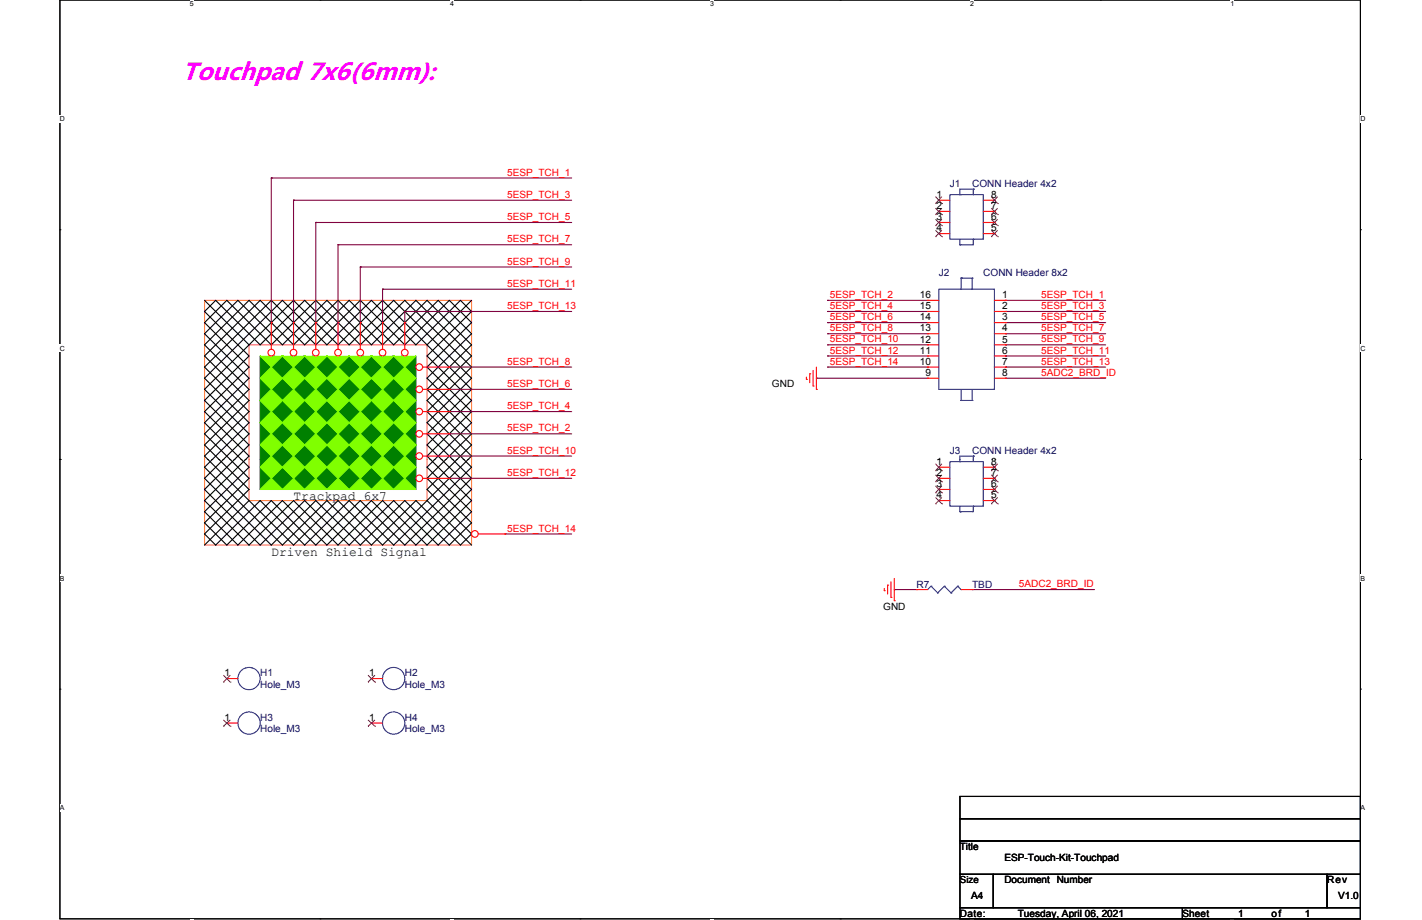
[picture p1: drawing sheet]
<svg xmlns="http://www.w3.org/2000/svg" width="864mm" height="559mm" viewBox="0 0 864 559" stroke-linecap="round" stroke-linejoin="round" font-family="sans-serif">
<path d="M36 279v-279h790v279" fill="none" stroke="#000" stroke-width=".67"/>
<path d="M115 0h3v5h-3z" fill="#fff"/>
<circle cx="194" cy="0" r=".3" fill="#000"/>
<path d="M273 0h3v5h-3z" fill="#fff"/>
<circle cx="352" cy="0" r=".3" fill="#000"/>
<path d="M431 0h3v5h-3z" fill="#fff"/>
<circle cx="510" cy="0" r=".3" fill="#000"/>
<path d="M589 0h3v5h-3z" fill="#fff"/>
<circle cx="668" cy="0" r=".3" fill="#000"/>
<g fill="#fff">
<path d="M747 0h3v5h-3z"/>
<path d="M36 70h3v4h-3z"/>
<path d="M826 70h3v4h-3z"/>
<path d="M36 209h3v5h-3z"/>
<path d="M826 209h3v5h-3z"/>
</g>
<g fill="#000">
<circle cx="36" cy="140" r=".3"/>
<circle cx="826" cy="140" r=".3"/>
<circle cx="36" cy="279" r=".3"/>
<circle cx="826" cy="279" r=".3"/>
</g>
<g fill="#008000" stroke="#008000" stroke-width=".67">
<path d="M158 216l7 7-7 7z"/>
<path d="M246 223l7-7v14z"/>
<path d="M158 230l7 6-7 7z"/>
<path d="M246 236l7-6v13z"/>
<path d="M158 243l7 7-7 7z"/>
<path d="M246 250l7-7v14z"/>
<path d="M158 257l7 7-7 6z"/>
<path d="M246 264l7-7v13z"/>
<path d="M158 270l7 7-7 2z"/>
<path d="M246 277l7-7v9z"/>
<path d="M165 223l7-7 6 7-6 7z" fill-rule="evenodd"/>
<path d="M178 223l7-7 7 7-7 7z" fill-rule="evenodd"/>
<path d="M192 223l7-7 6 7-6 7z" fill-rule="evenodd"/>
<path d="M205 223l7-7 7 7-7 7z" fill-rule="evenodd"/>
<path d="M219 223l7-7 6 7-6 7z" fill-rule="evenodd"/>
<path d="M232 223l7-7 7 7-7 7z" fill-rule="evenodd"/>
<path d="M165 236l7-6 6 6-6 7z" fill-rule="evenodd"/>
<path d="M178 236l7-6 7 6-7 7z" fill-rule="evenodd"/>
<path d="M205 236l7-6 7 6-7 7z" fill-rule="evenodd"/>
<path d="M219 236l7-6 6 6-6 7z" fill-rule="evenodd"/>
<path d="M232 236l7-6 7 6-7 7z" fill-rule="evenodd"/>
<path d="M192 236l7-6 6 6-6 7z" fill-rule="evenodd"/>
<path d="M172 243l6 7-6 7-7-7z" fill-rule="evenodd"/>
<path d="M178 250l7-7 7 7-7 7z" fill-rule="evenodd"/>
<path d="M212 243l7 7-7 7-7-7z" fill-rule="evenodd"/>
<path d="M226 243l6 7-6 7-7-7z" fill-rule="evenodd"/>
<path d="M239 243l7 7-7 7-7-7z" fill-rule="evenodd"/>
<path d="M192 250l7-7 6 7-6 7z" fill-rule="evenodd"/>
<path d="M172 257l6 7-6 6-7-6z" fill-rule="evenodd"/>
<path d="M178 264l7-7 7 7-7 6z" fill-rule="evenodd"/>
<path d="M212 257l7 7-7 6-7-6z" fill-rule="evenodd"/>
<path d="M226 257l6 7-6 6-7-6z" fill-rule="evenodd"/>
<path d="M239 257l7 7-7 6-7-6z" fill-rule="evenodd"/>
<path d="M199 257l6 7-6 6-7-6z" fill-rule="evenodd"/>
<path d="M165 277l7-7 6 7-6 2z" fill-rule="evenodd"/>
<path d="M178 277l7-7 7 7-7 2z" fill-rule="evenodd"/>
<path d="M205 277l7-7 7 7-7 2z" fill-rule="evenodd"/>
<path d="M219 277l7-7 6 7-6 2z" fill-rule="evenodd"/>
<path d="M232 277l7-7 7 7-7 2z" fill-rule="evenodd"/>
<path d="M192 277l7-7 6 7-6 2z" fill-rule="evenodd"/>
</g>
<g fill="#80ff00" stroke="#80ff00" stroke-width=".67">
<path d="M158 279l7-2 7 2z" fill-rule="evenodd"/>
<path d="M158 270l7-6 7 6-7 7z" fill-rule="evenodd"/>
<path d="M158 257l7-7 7 7-7 7z" fill-rule="evenodd"/>
<path d="M158 243l7-7 7 7-7 7z" fill-rule="evenodd"/>
<path d="M158 230l7-7 7 7-7 6z" fill-rule="evenodd"/>
<path d="M158 216h14l-7 7z" fill-rule="evenodd"/>
<path d="M172 279l6-2 7 2z" fill-rule="evenodd"/>
<path d="M178 264l7 6-7 7-6-7z" fill-rule="evenodd"/>
<path d="M172 257l6-7 7 7-7 7z" fill-rule="evenodd"/>
<path d="M172 243l6-7 7 7-7 7z" fill-rule="evenodd"/>
<path d="M178 223l7 7-7 6-6-6z" fill-rule="evenodd"/>
<path d="M172 216h13l-7 7z" fill-rule="evenodd"/>
<path d="M185 279l7-2 7 2z" fill-rule="evenodd"/>
<path d="M185 270l7-6 7 6-7 7z" fill-rule="evenodd"/>
<path d="M185 257l7-7 7 7-7 7z" fill-rule="evenodd"/>
<path d="M185 243l7-7 7 7-7 7z" fill-rule="evenodd"/>
<path d="M192 223l7 7-7 6-7-6z" fill-rule="evenodd"/>
<path d="M185 216h14l-7 7z" fill-rule="evenodd"/>
<path d="M199 279l6-2 7 2z" fill-rule="evenodd"/>
<path d="M205 264l7 6-7 7-6-7z" fill-rule="evenodd"/>
<path d="M199 257l6-7 7 7-7 7z" fill-rule="evenodd"/>
<path d="M199 243l6-7 7 7-7 7z" fill-rule="evenodd"/>
<path d="M205 223l7 7-7 6-6-6z" fill-rule="evenodd"/>
<path d="M199 216h13l-7 7z" fill-rule="evenodd"/>
<path d="M212 279l7-2 7 2z" fill-rule="evenodd"/>
<path d="M212 270l7-6 7 6-7 7z" fill-rule="evenodd"/>
<path d="M212 257l7-7 7 7-7 7z" fill-rule="evenodd"/>
<path d="M212 243l7-7 7 7-7 7z" fill-rule="evenodd"/>
<path d="M212 230l7-7 7 7-7 6z" fill-rule="evenodd"/>
<path d="M212 216h14l-7 7z" fill-rule="evenodd"/>
<path d="M226 279l6-2 7 2z" fill-rule="evenodd"/>
<path d="M226 270l6-6 7 6-7 7z" fill-rule="evenodd"/>
<path d="M226 257l6-7 7 7-7 7z" fill-rule="evenodd"/>
<path d="M226 243l6-7 7 7-7 7z" fill-rule="evenodd"/>
<path d="M226 230l6-7 7 7-7 6z" fill-rule="evenodd"/>
<path d="M226 216h13l-7 7z" fill-rule="evenodd"/>
<path d="M239 279l7-2 7 2z" fill-rule="evenodd"/>
<path d="M246 264l7 6-7 7-7-7z" fill-rule="evenodd"/>
<path d="M239 257l7-7 7 7-7 7z" fill-rule="evenodd"/>
<path d="M246 236l7 7-7 7-7-7z" fill-rule="evenodd"/>
<path d="M246 223l7 7-7 6-7-6z" fill-rule="evenodd"/>
<path d="M239 216h14l-7 7z" fill-rule="evenodd"/>
</g>
<path d="M124 279v-97h162v97M151 279v-70h108v70" fill="none" stroke="#ff8040" stroke-width=".67"/>
<path d="M124 182l27 27M286 182l-27 27M127 279l-3-2 27-27-27-27 41-41 27 27 27-27 27 27 27-27 13 14-27 27 27 27-27 27 3 2M129 279l22-22-27-27 48-48 27 27 27-27 27 27 27-27 6 7-27 27 27 27-27 27 10 9M133 279l-9-9 27-27-27-27 34-34 27 27 27-27 27 27 27-27 20 21-27 27 27 27-22 22M135 279l16-15-27-28 54-54 27 27 27-27 54 54-27 28 16 15M140 279l-16-15 27-28-27-27 27-27 27 27 27-27 27 27 27-27 27 27-27 27 27 28-16 15M142 279l9-9-27-27 27-27-27-27 7-7 27 27 27-27 27 27 27-27 47 48-27 27 23 22M147 279l-23-22 27-27-27-27 20-21 28 27 27-27 27 27 27-27 33 34-27 27 27 27-9 9M149 279l2-2-27-27 27-27-27-27 14-14 27 27 27-27 27 27 27-27 40 41-27 27 27 27-2 2" fill="none" stroke="#000" stroke-width=".67"/>
<path d="M503 223h60" fill="none" stroke="#800040" stroke-width=".67"/>
<circle cx="503" cy="223" r=".3" fill="#800040"/>
<path d="M611 223h60" fill="none" stroke="#800040" stroke-width=".67"/>
<circle cx="611" cy="223" r=".3" fill="#800040"/>
<path d="M611 216h60" fill="none" stroke="#800040" stroke-width=".67"/>
<circle cx="611" cy="216" r=".3" fill="#800040"/>
<path d="M611 209h60" fill="none" stroke="#800040" stroke-width=".67"/>
<circle cx="611" cy="209" r=".3" fill="#800040"/>
<path d="M611 203h60" fill="none" stroke="#800040" stroke-width=".67"/>
<circle cx="611" cy="203" r=".3" fill="#800040"/>
<path d="M611 196h60" fill="none" stroke="#800040" stroke-width=".67"/>
<circle cx="611" cy="196" r=".3" fill="#800040"/>
<path d="M611 189h60" fill="none" stroke="#800040" stroke-width=".67"/>
<circle cx="611" cy="189" r=".3" fill="#800040"/>
<path d="M611 182h60" fill="none" stroke="#800040" stroke-width=".67"/>
<circle cx="611" cy="182" r=".3" fill="#800040"/>
<path d="M503 182h60" fill="none" stroke="#800040" stroke-width=".67"/>
<circle cx="503" cy="182" r=".3" fill="#800040"/>
<path d="M503 189h60" fill="none" stroke="#800040" stroke-width=".67"/>
<circle cx="503" cy="189" r=".3" fill="#800040"/>
<path d="M503 196h60" fill="none" stroke="#800040" stroke-width=".67"/>
<circle cx="503" cy="196" r=".3" fill="#800040"/>
<path d="M503 203h60" fill="none" stroke="#800040" stroke-width=".67"/>
<circle cx="503" cy="203" r=".3" fill="#800040"/>
<path d="M503 209h60" fill="none" stroke="#800040" stroke-width=".67"/>
<circle cx="503" cy="209" r=".3" fill="#800040"/>
<path d="M503 216h60" fill="none" stroke="#800040" stroke-width=".67"/>
<circle cx="503" cy="216" r=".3" fill="#800040"/>
<path d="M496 230h67" fill="none" stroke="#800040" stroke-width=".67"/>
<circle cx="496" cy="230" r=".3" fill="#800040"/>
<path d="M611 230h60" fill="none" stroke="#800040" stroke-width=".67"/>
<circle cx="611" cy="230" r=".3" fill="#800040"/>
<path d="M246 189v7" fill="none" stroke="#800040" stroke-width=".67"/>
<circle cx="246" cy="189" r=".3" fill="#800040"/>
<path d="M232 176v20" fill="none" stroke="#800040" stroke-width=".67"/>
<circle cx="232" cy="176" r=".3" fill="#800040"/>
<path d="M219 162v34" fill="none" stroke="#800040" stroke-width=".67"/>
<circle cx="219" cy="162" r=".3" fill="#800040"/>
<path d="M219 162h128" fill="none" stroke="#800040" stroke-width=".67"/>
<circle cx="219" cy="162" r=".3" fill="#800040"/>
<path d="M205 149v47" fill="none" stroke="#800040" stroke-width=".67"/>
<circle cx="205" cy="149" r=".3" fill="#800040"/>
<path d="M205 149h142" fill="none" stroke="#800040" stroke-width=".67"/>
<circle cx="205" cy="149" r=".3" fill="#800040"/>
<path d="M192 135v61" fill="none" stroke="#800040" stroke-width=".67"/>
<circle cx="192" cy="135" r=".3" fill="#800040"/>
<path d="M192 135h155" fill="none" stroke="#800040" stroke-width=".67"/>
<circle cx="192" cy="135" r=".3" fill="#800040"/>
<path d="M178 122v74" fill="none" stroke="#800040" stroke-width=".67"/>
<circle cx="178" cy="122" r=".3" fill="#800040"/>
<path d="M165 108v88" fill="none" stroke="#800040" stroke-width=".67"/>
<circle cx="165" cy="108" r=".3" fill="#800040"/>
<path d="M273 264h74" fill="none" stroke="#800040" stroke-width=".67"/>
<circle cx="273" cy="264" r=".3" fill="#800040"/>
<path d="M273 250h74" fill="none" stroke="#800040" stroke-width=".67"/>
<circle cx="273" cy="250" r=".3" fill="#800040"/>
<path d="M273 236h74" fill="none" stroke="#800040" stroke-width=".67"/>
<circle cx="273" cy="236" r=".3" fill="#800040"/>
<path d="M273 223h74" fill="none" stroke="#800040" stroke-width=".67"/>
<circle cx="273" cy="223" r=".3" fill="#800040"/>
<path d="M273 277h74" fill="none" stroke="#800040" stroke-width=".67"/>
<circle cx="273" cy="277" r=".3" fill="#800040"/>
<path d="M246 189h101" fill="none" stroke="#800040" stroke-width=".67"/>
<circle cx="246" cy="189" r=".3" fill="#800040"/>
<path d="M232 176h115" fill="none" stroke="#800040" stroke-width=".67"/>
<circle cx="232" cy="176" r=".3" fill="#800040"/>
<path d="M178 122h169" fill="none" stroke="#800040" stroke-width=".67"/>
<circle cx="178" cy="122" r=".3" fill="#800040"/>
<path d="M165 108h182" fill="none" stroke="#800040" stroke-width=".67"/>
<circle cx="165" cy="108" r=".3" fill="#800040"/>
<path d="M496 223v13" fill="none" stroke="#f00" stroke-width=".67"/>
<circle cx="496" cy="236" r=".3" fill="#f00"/>
<path d="M494 225v9" fill="none" stroke="#f00" stroke-width=".67"/>
<circle cx="494" cy="234" r=".3" fill="#f00"/>
<path d="M492 227v5" fill="none" stroke="#f00" stroke-width=".67"/>
<circle cx="492" cy="227" r=".3" fill="#f00"/>
<path d="M490 229v1" fill="none" stroke="#f00" stroke-width=".67"/>
<circle cx="490" cy="230" r=".3" fill="#f00"/>
<circle cx="192" cy="214" r="2" fill="#fff" stroke="#f00" stroke-width=".67"/>
<path d="M192 196v16" fill="none" stroke="#f00" stroke-width=".67"/>
<circle cx="192" cy="196" r=".3" fill="#f00"/>
<circle cx="255" cy="223" r="2" fill="#fff" stroke="#f00" stroke-width=".67"/>
<path d="M257 223h16" fill="none" stroke="#f00" stroke-width=".67"/>
<circle cx="273" cy="223" r=".3" fill="#f00"/>
<circle cx="219" cy="214" r="2" fill="#fff" stroke="#f00" stroke-width=".67"/>
<path d="M219 196v16" fill="none" stroke="#f00" stroke-width=".67"/>
<circle cx="219" cy="196" r=".3" fill="#f00"/>
<path d="M570 176h34v60h-34zM590 169v7" fill="none" stroke="#00f" stroke-width=".67"/>
<circle cx="590" cy="169" r=".3" fill="#00f"/>
<path d="M584 169h6" fill="none" stroke="#00f" stroke-width=".67"/>
<circle cx="584" cy="169" r=".3" fill="#00f"/>
<path d="M584 169v7" fill="none" stroke="#00f" stroke-width=".67"/>
<circle cx="584" cy="169" r=".3" fill="#00f"/>
<path d="M590 236v7" fill="none" stroke="#00f" stroke-width=".67"/>
<circle cx="590" cy="243" r=".3" fill="#00f"/>
<path d="M584 243h6" fill="none" stroke="#00f" stroke-width=".67"/>
<circle cx="584" cy="243" r=".3" fill="#00f"/>
<path d="M584 236v7" fill="none" stroke="#00f" stroke-width=".67"/>
<circle cx="584" cy="243" r=".3" fill="#00f"/>
<path d="M604 182h7" fill="none" stroke="#f00" stroke-width=".67"/>
<circle cx="611" cy="182" r=".3" fill="#f00"/>
<path d="M604 189h7" fill="none" stroke="#f00" stroke-width=".67"/>
<circle cx="611" cy="189" r=".3" fill="#f00"/>
<path d="M604 196h7" fill="none" stroke="#f00" stroke-width=".67"/>
<circle cx="611" cy="196" r=".3" fill="#f00"/>
<path d="M604 203h7" fill="none" stroke="#f00" stroke-width=".67"/>
<circle cx="611" cy="203" r=".3" fill="#f00"/>
<path d="M604 209h7" fill="none" stroke="#f00" stroke-width=".67"/>
<circle cx="611" cy="209" r=".3" fill="#f00"/>
<path d="M604 216h7" fill="none" stroke="#f00" stroke-width=".67"/>
<circle cx="611" cy="216" r=".3" fill="#f00"/>
<path d="M604 223h7" fill="none" stroke="#f00" stroke-width=".67"/>
<circle cx="611" cy="223" r=".3" fill="#f00"/>
<path d="M604 230h7" fill="none" stroke="#f00" stroke-width=".67"/>
<circle cx="611" cy="230" r=".3" fill="#f00"/>
<path d="M563 230h7" fill="none" stroke="#f00" stroke-width=".67"/>
<circle cx="563" cy="230" r=".3" fill="#f00"/>
<path d="M563 223h7" fill="none" stroke="#f00" stroke-width=".67"/>
<circle cx="563" cy="223" r=".3" fill="#f00"/>
<path d="M563 216h7" fill="none" stroke="#f00" stroke-width=".67"/>
<circle cx="563" cy="216" r=".3" fill="#f00"/>
<path d="M563 209h7" fill="none" stroke="#f00" stroke-width=".67"/>
<circle cx="563" cy="209" r=".3" fill="#f00"/>
<path d="M563 203h7" fill="none" stroke="#f00" stroke-width=".67"/>
<circle cx="563" cy="203" r=".3" fill="#f00"/>
<path d="M563 196h7" fill="none" stroke="#f00" stroke-width=".67"/>
<circle cx="563" cy="196" r=".3" fill="#f00"/>
<path d="M563 189h7" fill="none" stroke="#f00" stroke-width=".67"/>
<circle cx="563" cy="189" r=".3" fill="#f00"/>
<path d="M563 182h7" fill="none" stroke="#f00" stroke-width=".67"/>
<circle cx="563" cy="182" r=".3" fill="#f00"/>
<circle cx="178" cy="214" r="2" fill="#fff" stroke="#f00" stroke-width=".67"/>
<path d="M178 196v16" fill="none" stroke="#f00" stroke-width=".67"/>
<circle cx="178" cy="196" r=".3" fill="#f00"/>
<circle cx="246" cy="214" r="2" fill="#fff" stroke="#f00" stroke-width=".67"/>
<path d="M246 196v16" fill="none" stroke="#f00" stroke-width=".67"/>
<circle cx="246" cy="196" r=".3" fill="#f00"/>
<circle cx="255" cy="264" r="2" fill="#fff" stroke="#f00" stroke-width=".67"/>
<path d="M257 264h16" fill="none" stroke="#f00" stroke-width=".67"/>
<circle cx="273" cy="264" r=".3" fill="#f00"/>
<path d="M577 118h20v27h-20zM583 115v3" fill="none" stroke="#00f" stroke-width=".67"/>
<circle cx="583" cy="118" r=".3" fill="#00f"/>
<path d="M591 115v3" fill="none" stroke="#00f" stroke-width=".67"/>
<circle cx="591" cy="115" r=".3" fill="#00f"/>
<path d="M583 115h8" fill="none" stroke="#00f" stroke-width=".67"/>
<circle cx="591" cy="115" r=".3" fill="#00f"/>
<path d="M591 145v4" fill="none" stroke="#00f" stroke-width=".67"/>
<circle cx="591" cy="145" r=".3" fill="#00f"/>
<path d="M583 145v4" fill="none" stroke="#00f" stroke-width=".67"/>
<circle cx="583" cy="149" r=".3" fill="#00f"/>
<path d="M583 149h8" fill="none" stroke="#00f" stroke-width=".67"/>
<circle cx="583" cy="149" r=".3" fill="#00f"/>
<path d="M570 122h7" fill="none" stroke="#f00" stroke-width=".67"/>
<circle cx="570" cy="122" r=".3" fill="#f00"/>
<path d="M568 119l4 5M572 119l-4 5M568 124h.1M572 124h.1" fill="none" stroke="#804000" stroke-width=".61"/>
<path d="M570 128h7" fill="none" stroke="#f00" stroke-width=".67"/>
<circle cx="570" cy="128" r=".3" fill="#f00"/>
<path d="M568 130h.1M568 126l4 4M572 130h.1M572 126l-4 4" fill="none" stroke="#804000" stroke-width=".61"/>
<path d="M570 135h7" fill="none" stroke="#f00" stroke-width=".67"/>
<circle cx="570" cy="135" r=".3" fill="#f00"/>
<path d="M568 137h.1M568 133l4 4M572 137h.1M572 133l-4 4" fill="none" stroke="#804000" stroke-width=".61"/>
<path d="M570 142h7" fill="none" stroke="#f00" stroke-width=".67"/>
<circle cx="570" cy="142" r=".3" fill="#f00"/>
<path d="M568 140l4 4M572 140l-4 4M568 144h.1M572 144h.1" fill="none" stroke="#804000" stroke-width=".61"/>
<path d="M597 142h7" fill="none" stroke="#f00" stroke-width=".67"/>
<circle cx="604" cy="142" r=".3" fill="#f00"/>
<path d="M602 140l4 4M606 140l-4 4M602 144h.1M606 144h.1" fill="none" stroke="#804000" stroke-width=".61"/>
<path d="M597 135h7" fill="none" stroke="#f00" stroke-width=".67"/>
<circle cx="604" cy="135" r=".3" fill="#f00"/>
<path d="M602 137h.1M602 133l4 4M606 137h.1M606 133l-4 4" fill="none" stroke="#804000" stroke-width=".61"/>
<path d="M597 122h7" fill="none" stroke="#f00" stroke-width=".67"/>
<circle cx="604" cy="122" r=".3" fill="#f00"/>
<path d="M602 119l4 5M606 119l-4 5M602 124h.1M606 124h.1" fill="none" stroke="#804000" stroke-width=".61"/>
<path d="M597 128h7" fill="none" stroke="#f00" stroke-width=".67"/>
<circle cx="604" cy="128" r=".3" fill="#f00"/>
<path d="M602 130h.1M602 126l4 4M606 130h.1M606 126l-4 4" fill="none" stroke="#804000" stroke-width=".61"/>
<circle cx="205" cy="214" r="2" fill="#fff" stroke="#f00" stroke-width=".67"/>
<path d="M205 196v16" fill="none" stroke="#f00" stroke-width=".67"/>
<circle cx="205" cy="196" r=".3" fill="#f00"/>
<circle cx="255" cy="250" r="2" fill="#fff" stroke="#f00" stroke-width=".67"/>
<path d="M257 250h16" fill="none" stroke="#f00" stroke-width=".67"/>
<circle cx="273" cy="250" r=".3" fill="#f00"/>
<circle cx="165" cy="214" r="2" fill="#fff" stroke="#f00" stroke-width=".67"/>
<path d="M165 196v16" fill="none" stroke="#f00" stroke-width=".67"/>
<circle cx="165" cy="196" r=".3" fill="#f00"/>
<circle cx="255" cy="277" r="2" fill="#fff" stroke="#f00" stroke-width=".67"/>
<path d="M257 277h16" fill="none" stroke="#f00" stroke-width=".67"/>
<circle cx="273" cy="277" r=".3" fill="#f00"/>
<circle cx="232" cy="214" r="2" fill="#fff" stroke="#f00" stroke-width=".67"/>
<path d="M232 196v16" fill="none" stroke="#f00" stroke-width=".67"/>
<circle cx="232" cy="196" r=".3" fill="#f00"/>
<circle cx="255" cy="236" r="2" fill="#fff" stroke="#f00" stroke-width=".67"/>
<path d="M257 236h16" fill="none" stroke="#f00" stroke-width=".67"/>
<circle cx="273" cy="236" r=".3" fill="#f00"/>
<path d="M583 277v2M591 277v2" fill="none" stroke="#00f" stroke-width=".67"/>
<circle cx="591" cy="277" r=".3" fill="#00f"/>
<path d="M583 277h8" fill="none" stroke="#00f" stroke-width=".67"/>
<circle cx="591" cy="277" r=".3" fill="#00f"/>
<path d="M36 279v279h790v-279" fill="none" stroke="#000" stroke-width=".67"/>
<path d="M115 558h3v1h-3z" fill="#fff"/>
<circle cx="194" cy="558" r=".3" fill="#000"/>
<path d="M273 558h3v1h-3z" fill="#fff"/>
<circle cx="352" cy="558" r=".3" fill="#000"/>
<path d="M431 558h3v1h-3z" fill="#fff"/>
<circle cx="510" cy="558" r=".3" fill="#000"/>
<path d="M589 558h3v1h-3z" fill="#fff"/>
<circle cx="668" cy="558" r=".3" fill="#000"/>
<g fill="#fff">
<path d="M747 558h3v1h-3z"/>
<path d="M36 349h3v5h-3z"/>
<path d="M826 349h3v5h-3z"/>
<path d="M36 488h3v5h-3z"/>
<path d="M826 488h3v5h-3z"/>
</g>
<g fill="#000">
<circle cx="36" cy="419" r=".3"/>
<circle cx="826" cy="419" r=".3"/>
</g>
<g fill="#008000" stroke="#008000" stroke-width=".67">
<path d="M158 279h7l-7 5z" fill-rule="evenodd"/>
<path d="M165 279h13l-6 5z" fill-rule="evenodd"/>
<path d="M178 279h14l-7 5z" fill-rule="evenodd"/>
<path d="M205 279h14l-7 5z" fill-rule="evenodd"/>
<path d="M219 279h13l-6 5z" fill-rule="evenodd"/>
<path d="M232 279h14l-7 5z" fill-rule="evenodd"/>
<path d="M246 279h7v5z" fill-rule="evenodd"/>
<path d="M192 279h13l-6 5z" fill-rule="evenodd"/>
<path d="M158 284l7 7-7 6z" fill-rule="evenodd"/>
<path d="M165 291l7-7 6 7-6 6z" fill-rule="evenodd"/>
<path d="M178 291l7-7 7 7-7 6z" fill-rule="evenodd"/>
<path d="M205 291l7-7 7 7-7 6z" fill-rule="evenodd"/>
<path d="M219 291l7-7 6 7-6 6z" fill-rule="evenodd"/>
<path d="M232 291l7-7 7 7-7 6z" fill-rule="evenodd"/>
<path d="M246 291l7-7v13z" fill-rule="evenodd"/>
<path d="M192 291l7-7 6 7-6 6z" fill-rule="evenodd"/>
</g>
<g fill="#80ff00" stroke="#80ff00" stroke-width=".67">
<path d="M158 297l7-6 7 6z"/>
<path d="M178 291l7 6h-13z"/>
<path d="M192 291l7 6h-14z"/>
<path d="M205 291l7 6h-13z"/>
<path d="M212 297l7-6 7 6z"/>
<path d="M226 297l6-6 7 6z"/>
<path d="M246 291l7 6h-14z"/>
<path d="M158 284l7-5 7 5-7 7z" fill-rule="evenodd"/>
<path d="M172 284l6-5 7 5-7 7z" fill-rule="evenodd"/>
<path d="M185 284l7-5 7 5-7 7z" fill-rule="evenodd"/>
<path d="M199 284l6-5 7 5-7 7z" fill-rule="evenodd"/>
<path d="M212 284l7-5 7 5-7 7z" fill-rule="evenodd"/>
<path d="M226 284l6-5 7 5-7 7z" fill-rule="evenodd"/>
<path d="M239 284l7-5 7 5-7 7z" fill-rule="evenodd"/>
</g>
<path d="M124 279v52h162v-52M151 279v25h108v-25" fill="none" stroke="#ff8040" stroke-width=".67"/>
<path d="M127 279l51 52 27-27 27 27 52-52M129 279l-5 5 48 47 27-27 27 27 27-27 27 27 6-7-27-27 18-18M133 279l18 18-27 27 7 7 27-27 27 27 27-27 27 27 47-47-4-5M135 279l-11 12 41 40 27-27 27 27 27-27 27 27 13-13-27-27 12-12M140 279l11 12-27 27 14 13 27-27 27 27 27-27 27 27 40-40-11-12M142 279l-18 18 34 34 27-27 27 27 27-27 27 27 20-20-27-27 5-5M147 279l4 5-27 27 20 20 28-27 27 27 27-27 27 27 33-34-18-18M149 279l-25 25 27 27 27-27 27 27 27-27 27 27 27-27-24-25M151 304l-27 27M259 304l27 27" fill="none" stroke="#000" stroke-width=".67"/>
<path d="M590 358h75" fill="none" stroke="#800040" stroke-width=".67"/>
<circle cx="590" cy="358" r=".3" fill="#800040"/>
<path d="M543 358h14" fill="none" stroke="#800040" stroke-width=".67"/>
<circle cx="543" cy="358" r=".3" fill="#800040"/>
<path d="M273 291h74" fill="none" stroke="#800040" stroke-width=".67"/>
<circle cx="273" cy="291" r=".3" fill="#800040"/>
<path d="M307 324h40" fill="none" stroke="#800040" stroke-width=".67"/>
<circle cx="307" cy="324" r=".3" fill="#800040"/>
<path d="M543 351v14" fill="none" stroke="#f00" stroke-width=".67"/>
<circle cx="543" cy="365" r=".3" fill="#f00"/>
<path d="M541 353v10" fill="none" stroke="#f00" stroke-width=".67"/>
<circle cx="541" cy="363" r=".3" fill="#f00"/>
<path d="M539 355v6" fill="none" stroke="#f00" stroke-width=".67"/>
<circle cx="539" cy="355" r=".3" fill="#f00"/>
<path d="M537 357v2" fill="none" stroke="#f00" stroke-width=".67"/>
<circle cx="537" cy="359" r=".3" fill="#f00"/>
<path d="M583 497h243v14h-243zM583 484h243v13h-243zM583 511h243v20h-243zM583 531h20v20h-20zM603 531h203v20h-203zM806 531h20v20h-20zM583 551h135v7h-135zM718 551h108v7h-108z" fill="none" stroke="#000" stroke-width=".67"/>
<path d="M565 356l-2 2" fill="none" stroke="#00f" stroke-width=".67"/>
<circle cx="565" cy="356" r=".3" fill="#00f"/>
<path d="M565 356l4 4" fill="none" stroke="#00f" stroke-width=".67"/>
<circle cx="569" cy="360" r=".3" fill="#00f"/>
<path d="M574 356l-5 4" fill="none" stroke="#00f" stroke-width=".67"/>
<circle cx="574" cy="356" r=".3" fill="#00f"/>
<path d="M574 356l4 4" fill="none" stroke="#00f" stroke-width=".67"/>
<circle cx="578" cy="360" r=".3" fill="#00f"/>
<path d="M582 356l-4 4" fill="none" stroke="#00f" stroke-width=".67"/>
<circle cx="582" cy="356" r=".3" fill="#00f"/>
<path d="M582 356l2 2" fill="none" stroke="#00f" stroke-width=".67"/>
<circle cx="584" cy="358" r=".3" fill="#00f"/>
<path d="M557 358h6" fill="none" stroke="#f00" stroke-width=".67"/>
<circle cx="557" cy="358" r=".3" fill="#f00"/>
<path d="M584 358h6" fill="none" stroke="#f00" stroke-width=".67"/>
<circle cx="590" cy="358" r=".3" fill="#f00"/>
<circle cx="255" cy="291" r="2" fill="#fff" stroke="#f00" stroke-width=".67"/>
<path d="M257 291h16" fill="none" stroke="#f00" stroke-width=".67"/>
<circle cx="273" cy="291" r=".3" fill="#f00"/>
<circle cx="239" cy="412" r="7" fill="none" stroke="#00f" stroke-width=".67"/>
<path d="M226 412h6" fill="none" stroke="#f00" stroke-width=".67"/>
<circle cx="226" cy="412" r=".3" fill="#f00"/>
<path d="M223 414h.1M223 410l5 4M228 414h.1M228 410l-5 4" fill="none" stroke="#804000" stroke-width=".61"/>
<circle cx="151" cy="412" r="7" fill="none" stroke="#00f" stroke-width=".67"/>
<path d="M138 412h6" fill="none" stroke="#f00" stroke-width=".67"/>
<circle cx="138" cy="412" r=".3" fill="#f00"/>
<path d="M136 414h.1M136 410l4 4M140 414h.1M140 410l-4 4" fill="none" stroke="#804000" stroke-width=".61"/>
<circle cx="239" cy="439" r="7" fill="none" stroke="#00f" stroke-width=".67"/>
<path d="M226 439h6" fill="none" stroke="#f00" stroke-width=".67"/>
<circle cx="226" cy="439" r=".3" fill="#f00"/>
<path d="M223 437l5 4M228 437l-5 4M223 441h.1M228 441h.1" fill="none" stroke="#804000" stroke-width=".61"/>
<circle cx="288" cy="324" r="2" fill="#fff" stroke="#f00" stroke-width=".67"/>
<path d="M290 324h17" fill="none" stroke="#f00" stroke-width=".67"/>
<circle cx="307" cy="324" r=".3" fill="#f00"/>
<circle cx="151" cy="439" r="7" fill="none" stroke="#00f" stroke-width=".67"/>
<path d="M138 439h6" fill="none" stroke="#f00" stroke-width=".67"/>
<circle cx="138" cy="439" r=".3" fill="#f00"/>
<path d="M136 437l4 4M140 437l-4 4M136 441h.1M140 441h.1" fill="none" stroke="#804000" stroke-width=".61"/>
<path d="M583 279v1M577 280h20v27h-20z" fill="none" stroke="#00f" stroke-width=".67"/>
<circle cx="583" cy="280" r=".3" fill="#00f"/>
<path d="M591 279v1M591 307v4" fill="none" stroke="#00f" stroke-width=".67"/>
<circle cx="591" cy="307" r=".3" fill="#00f"/>
<path d="M583 307v4" fill="none" stroke="#00f" stroke-width=".67"/>
<circle cx="583" cy="311" r=".3" fill="#00f"/>
<path d="M583 311h8" fill="none" stroke="#00f" stroke-width=".67"/>
<circle cx="583" cy="311" r=".3" fill="#00f"/>
<path d="M570 284h7" fill="none" stroke="#f00" stroke-width=".67"/>
<circle cx="570" cy="284" r=".3" fill="#f00"/>
<path d="M568 286h.1M568 282l4 4M572 286h.1M572 282l-4 4" fill="none" stroke="#804000" stroke-width=".61"/>
<path d="M570 291h7" fill="none" stroke="#f00" stroke-width=".67"/>
<circle cx="570" cy="291" r=".3" fill="#f00"/>
<path d="M568 293h.1M568 288l4 5M572 293h.1M572 288l-4 5" fill="none" stroke="#804000" stroke-width=".61"/>
<path d="M570 297h7" fill="none" stroke="#f00" stroke-width=".67"/>
<circle cx="570" cy="297" r=".3" fill="#f00"/>
<path d="M568 299h.1M568 295l4 4M572 299h.1M572 295l-4 4" fill="none" stroke="#804000" stroke-width=".61"/>
<path d="M570 304h7" fill="none" stroke="#f00" stroke-width=".67"/>
<circle cx="570" cy="304" r=".3" fill="#f00"/>
<path d="M568 306h.1M568 302l4 4M572 306h.1M572 302l-4 4" fill="none" stroke="#804000" stroke-width=".61"/>
<path d="M597 304h7" fill="none" stroke="#f00" stroke-width=".67"/>
<circle cx="604" cy="304" r=".3" fill="#f00"/>
<path d="M602 306h.1M602 302l4 4M606 306h.1M606 302l-4 4" fill="none" stroke="#804000" stroke-width=".61"/>
<path d="M597 297h7" fill="none" stroke="#f00" stroke-width=".67"/>
<circle cx="604" cy="297" r=".3" fill="#f00"/>
<path d="M602 299h.1M602 295l4 4M606 299h.1M606 295l-4 4" fill="none" stroke="#804000" stroke-width=".61"/>
<path d="M597 284h7" fill="none" stroke="#f00" stroke-width=".67"/>
<circle cx="604" cy="284" r=".3" fill="#f00"/>
<path d="M602 286h.1M602 282l4 4M606 286h.1M606 282l-4 4" fill="none" stroke="#804000" stroke-width=".61"/>
<path d="M597 291h7" fill="none" stroke="#f00" stroke-width=".67"/>
<circle cx="604" cy="291" r=".3" fill="#f00"/>
<path d="M602 293h.1M602 288l4 5M606 293h.1M606 288l-4 5" fill="none" stroke="#804000" stroke-width=".61"/>
<text font-size="15" fill="#f0f" x="111" y="49">Touchpad 7x6(6mm):</text>
<g font-size="7.9">
<text x="178" y="304">Trackpad 6x7</text>
<text x="165" y="338">Driven Shield Signal</text>
</g>
<g font-size="6.1" fill="#f00">
<text x="308" y="107">5ESP_TCH_1</text>
<text x="308" y="120">5ESP_TCH_3</text>
<text x="308" y="134">5ESP_TCH_5</text>
<text x="308" y="147">5ESP_TCH_7</text>
<text x="308" y="161">5ESP_TCH_9</text>
<text x="308" y="174">5ESP_TCH_11</text>
<text x="504" y="181">5ESP_TCH_2</text>
<text x="632" y="181">5ESP_TCH_1</text>
<text x="308" y="188">5ESP_TCH_13</text>
<text x="504" y="188">5ESP_TCH_4</text>
<text x="632" y="188">5ESP_TCH_3</text>
<text x="504" y="194">5ESP_TCH_6</text>
<text x="632" y="194">5ESP_TCH_5</text>
<text x="504" y="201">5ESP_TCH_8</text>
<text x="632" y="201">5ESP_TCH_7</text>
<text x="504" y="208">5ESP_TCH_10</text>
<text x="632" y="208">5ESP_TCH_9</text>
<text x="504" y="215">5ESP_TCH_12</text>
<text x="632" y="215">5ESP_TCH_11</text>
<text x="308" y="222">5ESP_TCH_8</text>
<text x="504" y="222">5ESP_TCH_14</text>
<text x="632" y="222">5ESP_TCH_13</text>
<text x="632" y="228">5ADC2_BRD_ID</text>
<text x="308" y="235">5ESP_TCH_6</text>
<text x="308" y="249">5ESP_TCH_4</text>
<text x="308" y="262">5ESP_TCH_2</text>
<text x="308" y="276">5ESP_TCH_10</text>
<text x="308" y="289">5ESP_TCH_12</text>
<text x="308" y="323">5ESP_TCH_14</text>
<text x="619" y="357">5ADC2_BRD_ID</text>
</g>
<g font-size="6.1" fill="#000080">
<text x="577" y="114">J1</text>
<text x="590" y="114">CONN Header 4x2</text>
<text x="570" y="168">J2</text>
<text x="597" y="168">CONN Header 8x2</text>
<text x="577" y="276">J3</text>
<text x="590" y="276">CONN Header 4x2</text>
<text x="557" y="357">R7</text>
<text x="590" y="357">TBD</text>
<text x="158" y="411">H1</text>
<text x="246" y="411">H2</text>
<text x="158" y="418">Hole_M3</text>
<text x="246" y="418">Hole_M3</text>
<text x="158" y="438">H3</text>
<text x="246" y="438">H4</text>
<text x="158" y="445">Hole_M3</text>
<text x="246" y="445">Hole_M3</text>
</g>
<g font-size="6.1">
<text x="569" y="120">1</text>
<text x="602" y="120">8</text>
<text x="569" y="127">2</text>
<text x="602" y="127">7</text>
<text x="569" y="134">3</text>
<text x="602" y="134">6</text>
<text x="569" y="141">4</text>
<text x="602" y="141">5</text>
<text x="559" y="181">16</text>
<text x="609" y="181">1</text>
<text x="559" y="188">15</text>
<text x="609" y="188">2</text>
<text x="559" y="195">14</text>
<text x="609" y="195">3</text>
<text x="559" y="201">13</text>
<text x="609" y="201">4</text>
<text x="559" y="208">12</text>
<text x="609" y="208">5</text>
<text x="559" y="215">11</text>
<text x="609" y="215">6</text>
<text x="559" y="222">10</text>
<text x="609" y="222">7</text>
<text x="562" y="228">9</text>
<text x="609" y="228">8</text>
<text x="469" y="235">GND</text>
<text x="569" y="282">1</text>
<text x="602" y="282">8</text>
<text x="569" y="289">2</text>
<text x="602" y="289">7</text>
<text x="569" y="296">3</text>
<text x="602" y="296">6</text>
<text x="569" y="303">4</text>
<text x="602" y="303">5</text>
<text x="536" y="370">GND</text>
<text x="136" y="411">1</text>
<text x="224" y="411">1</text>
<text x="136" y="438">1</text>
<text x="224" y="438">1</text>
<text x="583" y="516">Title</text>
<text x="610" y="523">ESP-Touch-Kit-Touchpad</text>
<text x="610" y="537">Document Number</text>
<text x="806" y="537">Rev</text>
<text x="590" y="546">A4</text>
<text x="813" y="546">V1.0</text>
<text x="583" y="557">Date:</text>
<text x="618" y="557">Tuesday, April 06, 2021</text>
<text x="718" y="557">Sheet</text>
<text x="752" y="557">1</text>
<text x="772" y="557">of</text>
<text x="792" y="557">1</text>
</g>
<text font-size="5.9" x="583" y="536">Size</text>
<g font-size="4.2">
<text x="115" y="4">5</text>
<text x="273" y="4">4</text>
<text x="431" y="4">3</text>
<text x="589" y="4">2</text>
<text x="747" y="4">1</text>
<text x="36" y="74">D</text>
<text x="826" y="74">D</text>
<text x="36" y="213">C</text>
<text x="826" y="213">C</text>
<text x="36" y="353">B</text>
<text x="826" y="353">B</text>
<text x="36" y="492">A</text>
<text x="826" y="492">A</text>
</g>
</svg>
